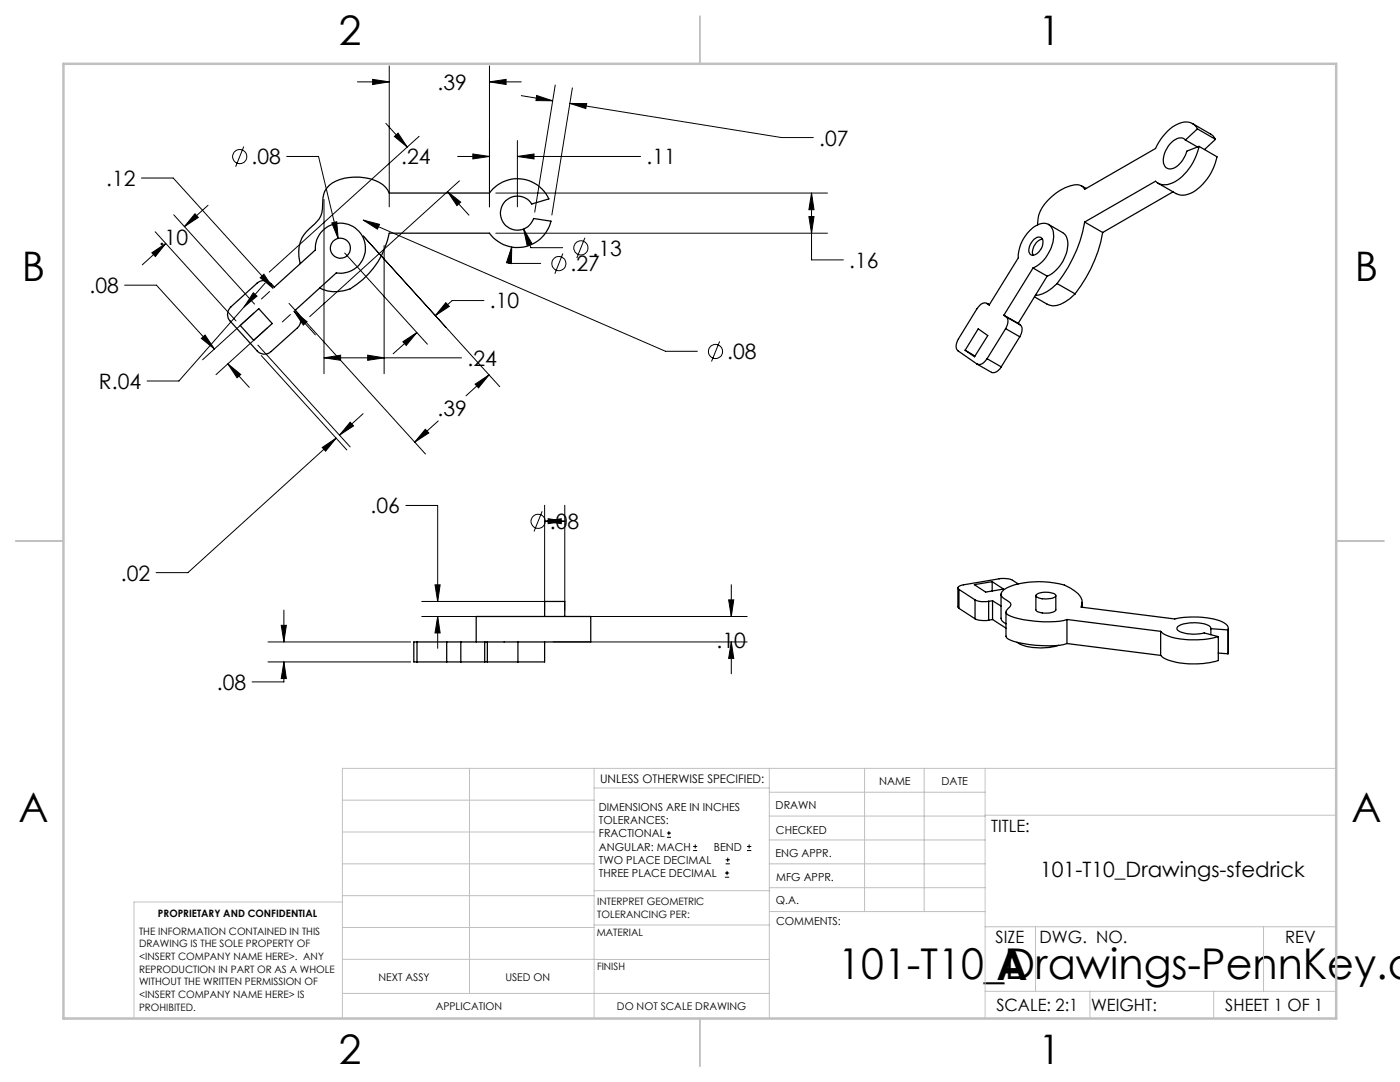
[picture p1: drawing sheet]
<svg xmlns="http://www.w3.org/2000/svg" width="279mm" height="216mm" viewBox="0 0 279 216" stroke-linecap="round" stroke-linejoin="round" font-family="sans-serif">
<g fill="none" stroke="#000" stroke-width=".2">
<path d="M71.3 16.3h6.4M74.4 15.8l3.3 .5-3.3 .6zM77.7 13.2v28.1M97.7 16.3l3.3-.5v1.1zM97.7 13.2v28.1M97.7 16.3h6.3M104 19.1l6.3 1M107.1 19l3.2 1.1h-3.3zM110.8 17l-4.1 25.3M114.2 17.5l-4.1 25.4M28.2 35.5h6.4l19.9 22M48.6 29.2l-1.6 4.1"/>
<path d="M57.2 31.2h6.4l3.9 16.4M64.7 39.8v34.8M77 24.6l4.3 4.8M78.7 27.2l.7-.6 1.9 2.8zM83.6 27.2l-29.9 27.1M89.3 38.2l2.6 2.1-.7 .7zM89.3 38.2l4.3 4.7M91.3 31.2h6.4M91.7 36.1l-29.9 27.1M94.4 30.7l3.3 .5-3.3 .5zM99 38.5h66.1M103.3 31.2l3.3-.5v1z"/>
<path d="M103.3 28v13.3M103.3 31.2h24.5M113.7 20.6l3.4 .1-.2 1zM113.7 20.6l42.3 6.8h6.3M162 38.5l.5 3.3h-1.1zM162 38.5v13.4h6.3M24.9 56.9h6.3l11.6 12.7M30.3 50.4l2.8-1.8-2.1 2.6zM31 46.2l16.1 17.8M33.1 48.6l-4.7 4.2M34.7 42.9l16.1 17.8M38.9 42.7l.7 .7-2.8 1.8z"/>
<path d="M41.5 41l-4.7 4.2M50.6 58.4l.7 .7-2.6 2.1zM51.9 55.4l.8-.7 1.8 2.8zM52.9 56.5l-17.2 19.5h-6.3M53.8 58.2l-1.6 1.5M66.2 44.5l1-.3 .3 3.4zM68.8 50.5l16.5 18.2M72.5 43.9l3.2 .9-.4 .9zM72.5 43.9l60.3 26.2h6.4M76.7 49v25.6M96.6 60h-6.4l-3.3 3M99 46.5h66.1"/>
<path d="M102.1 49.2v3.4l-1-.2zM102.1 49.2l-.5 3.4h6.3M104.5 45.7l1.7 2.9-1 .4zM104.5 45.7l1.4 3.7h6.4M112.3 50.6l-1.6 4M116.7 47.4l-1.6 4.1M161.4 43.2h1.1l-.5 3.3zM40.2 67.5l.7-.6 1.9 2.7zM45.5 72.6l2.5 2.1-.7 .7zM45.5 72.6l4.2 4.7M50.7 62.4l-10.3 9.4M51.5 68.9l18.4 20.3"/>
<path d="M52.1 70.9l17.1 18.9M53.4 65.4l-10.3 9.4M57.7 60.5l27.2 30.1M58 62.8l-1.7 1.4M58.7 62.1l2.6 2.1-.8 .7zM58.7 62.1l4.2 4.7M64.7 71.4l3.3-.5v1zM64.7 71.4h27.4M73.4 70.9l3.3 .5-3.3 .5zM80.4 68.2l2.8-1.8-2.1 2.5zM83.2 66.4l-4.7 4.2M89 60.4l.7 .7-2.8 1.9z"/>
<path d="M89 65.3l-16.5-18.2 27.2 30.1M94.8 76.7l2.8-1.9-2.1 2.6zM97.6 74.8l-4.6 4.2M143.6 68.1l-1.6 4M64.3 89.3l2.8-1.9-2.1 2.6zM67.1 87.4l-29.6 26.9h-6.3M69.9 84.2l.7 .8-2.8 1.8zM72.5 82.6l-4.7 4.2M84.9 85.7l.7 .7-2.8 1.8zM87.5 84l-4.7 4.2M81 100.9h6.3v19.1M86.8 116.7h1l-.5 3.3z"/>
<path d="M108.2 102l-1.6 4M108.7 104l3.3-.5v1zM108.7 100.8v20.9M108.7 104h.1M109.4 103.5l3.3 .5-3.3 .5zM112.7 100.8v20.9M112.7 104h.1M145.4 119.7h1l-.5 3.3zM145.9 116.7v6.3M53.5 128.1h28.5M53.5 132.1h28.5M56.1 124.8h1l-.4 3.3z"/>
<path d="M56.7 132.1l.4 3.3h-1zM56.7 132.1v4h-6.4M56.7 121.7v6.4M84.2 123h25.2M84.2 120h25.2M87.3 123l.5 3.3h-1zM87.3 123v6.4M110.3 128.1h38.8M110.3 123h38.8M145.9 128.1l.5 3.3h-1zM145.9 128.1v6.3M133.1 167.1h.8"/>
<path d="M133.1 166.2h.8M133.5 165.8v.9M138.3 169.7h.8M138.3 168.9h.8M138.7 168.5v.8M144.7 175h.8M144.7 174.2h.8M144.8 172.4h.9M144.8 171.6h.9M145.1 173.8v.8M145.2 171.1v.9M149.1 169.7h.8"/>
<path d="M149.1 168.9h.8M149.5 168.5v.8"/>
<circle cx="47.8" cy="31.3" r="1.42"/>
<circle cx="111.5" cy="52.6" r="1.42"/>
<circle cx="115.9" cy="49.5" r="1.41"/>
<circle cx="142.8" cy="70.1" r="1.41"/>
<circle cx="107.4" cy="104" r="1.42"/>
</g>
<g fill="none" stroke="#c0c0c0" stroke-width=".2">
<path d="M68.3 159.7h50.3M93.7 153.3v44.9M118.6 153.3v49.9M118.6 157.2h34.9M153.5 153.3v49.9M153.5 158.1h43.1M172.5 153.3v28.6M184.4 153.3v28.6M196.6 153.3v49.9M266.7 153.3h-198.4v49.9M68.3 178.7h50.3M68.3 172.4h50.3"/>
<path d="M68.3 166h50.3M68.3 180h-41.6v23.2M118.6 177.7h35M153.5 167.6h43.1M153.5 162.8h43.1M153.5 172.4h43.1M153.5 177.1h43.1M196.6 162.7h70.1M68.3 198.2h85.2M68.3 191.4l85.2 .1M68.3 185.1h50.3M118.6 184.6h35"/>
<path d="M153.6 181.9h43M196.6 197.8h70.1M196.6 184.9h70.1M206.7 184.9v12.9M217.5 197.8v5.4M242.2 197.8v5.4M252.2 184.9v12.9"/>
</g>
<path d="M139.7 3.2v9.5M3.1 107.9h9.6M266.7 107.9h9.5M139.7 203.2v9.6" fill="none" stroke="#c0c0c0" stroke-width=".25"/>
<path d="M12.7 12.7h254v190.5h-254z" fill="none" stroke="#c0c0c0" stroke-width=".5"/>
<path d="M74.4 15.8l3.3 .5-3.3 .6zM97.7 16.3l3.3-.5v1.1zM162 38.5l.5 3.3h-1.1zM161.4 43.2h1.1l-.5 3.3zM64.7 71.4l3.3-.5v1zM73.4 70.9l3.3 .5-3.3 .5zM72.5 43.9l2.8 1.8 .4-.9zM94.4 30.7l3.3 .5-3.3 .5zM103.3 31.2l3.3-.5v1zM102.1 49.2l-1 3.2 1 .2zM104.5 45.7l.7 3.3 1-.4zM113.7 20.6l3.4 .1-.2 1zM107.1 19l3.2 1.1h-3.3zM94.8 76.7l2.8-1.9-2.1 2.6zM84.9 85.7l.7 .7-2.8 1.8zM89 60.4l.7 .7-2.8 1.9zM80.4 68.2l2.8-1.8-2.1 2.5zM58.7 62.1l2.6 2.1-.8 .7zM51.9 55.4l.8-.7 1.8 2.8zM89.3 38.2l2.6 2.1-.7 .7zM78.7 27.2l.7-.6 1.9 2.8zM50.6 58.4l-1.9 2.8 2.6-2.1zM45.5 72.6l2.5 2.1-.7 .7zM40.2 67.5l.7-.6 1.9 2.7zM38.9 42.7l.7 .7-2.8 1.8zM30.3 50.4l2.8-1.8-2.1 2.6zM69.9 84.2l.7 .8-2.8 1.8zM64.3 89.3l2.8-1.9-2.1 2.6zM66.2 44.5l1.3 3.1-.3-3.4zM145.9 128.1l.5 3.3h-1zM145.4 119.7h1l-.5 3.3zM109.4 103.5l3.3 .5-3.3 .5zM108.7 104l3.3-.5v1zM87.3 123l.5 3.3h-1zM86.8 116.7h1l-.5 3.3zM56.7 132.1l.4 3.3h-1zM56.1 124.8h1l-.4 3.3z" fill="#000"/>
<g fill="none" stroke="#000" stroke-width=".25">
<path d="M215.9 37.1l.9 .5M234.1 38.3l-14 8.1M236.6 27.9a1.71 1.71 0 0 0-2.4 .2 4.8 4.8 0 0 0-1.9 4.7 1.47 1.47 0 0 0 2.5 .5 5.8 5.8 0 0 0 2.1-3.1l2.4-1M236.6 27.9l2.4 1.4M238 24.7l3.7 2.1 .9 1M239 25.7a2.74 2.74 0 0 0-4-.9 10 10 0 0 0-4.4 4.8l-14.1 8.2a2.05 2.05 0 0 0-2.9-.7 10.3 10.3 0 0 0-6.3 5.8l-.2 2M239 25.7l-2.4 2.2M239 25.7l3.6 2.1M239.3 29.2a10.7 10.7 0 0 1-5.3 7.3 2.86 2.86 0 0 1-3.4-.3l-14.1 8.1M239.3 29.2l3.6 2.1a10.7 10.7 0 0 1-5.3 7.3l-1 .3-1.3-.1-4.2-2.3M242.6 27.8l-2.2 2M59.9 52.6a6.5 6.5 0 0 1 2.3-7.4 5.1 5.1 0 0 0 2.2-5 4.3 4.3 0 0 1 3.5-4.4 10.3 10.3 0 0 1 8.5 1l1 1.1 .3 .6h20a6.9 6.9 0 0 1 11.8 1.2l-3.4 1a3.4 3.4 0 0 0-5.3-.5 3.4 3.4 0 0 0 .7 5.3 3.4 3.4 0 0 0 5-1.9l3.5 .5a6.9 6.9 0 0 1-5.4 5.2 6.9 6.9 0 0 1-6.9-2.8h-20a16.6 16.6 0 0 1-7.8 11.1 7.2 7.2 0 0 1-6.1-.1"/>
<path d="M206.2 53.5a7.5 7.5 0 0 0 4-7.2 2.02 2.02 0 0 0-3.3-1.4 7.5 7.5 0 0 0-3.7 6.5l-5.8 9.5-.4-.3M206.2 53.5l-5.9 9.4M206.2 53.5l2.8 1.6M206.4 47.7a.96 .96 0 0 1 1-.4 .96 .96 0 0 1 .7 .8 2.66 2.66 0 0 1-2.1 2.8 1.33 1.33 0 0 1-.5-1.9zM208 47.7a2.75 2.75 0 0 0-1.8 3.2M209 55.1l-5.8 9.4M209.2 44.8l2.9 1.6a3.1 3.1 0 0 1 .9 3.6 7.5 7.5 0 0 1-4 5.1M211 56.6a7 7 0 0 1-4.4 2.3M211 56.6l3.6 2M214.6 58.6a7 7 0 0 1-4.5 2.4l-1.1-.3-2.6-1.5M216.5 44.3a27.1 27.1 0 0 1-5.5 12.3M216.5 44.3l3.6 2.1"/>
<path d="M220.1 46.4a27.8 27.8 0 0 1-5.5 12.2M46.1 61.2l5.2-4.7a2.01 2.01 0 0 1 2.9 .2l.6 .6 8.1-7.4a5 5 0 0 1 5.1-5.4 5 5 0 0 1 4.9 5.5 5 5 0 0 1-5.8 4.5l-8.2 7.4a2.29 2.29 0 0 1 .7 3.2l-5.5 5a1.96 1.96 0 0 1-2.8-.1l-5.4-5.9a1.96 1.96 0 0 1 .2-2.9zM47.9 64.9l3.7-3.3 2.7 3-3.7 3.3zM192.6 69.9l2 1.1M195 72.7l2.9 1.6a1.71 1.71 0 0 0 1.9-1.1M195.2 65.6l1.9 1.4-2.6 4.2-1.9-1.3zM197 60.5l.4 .3-.4-.2M197 60.6a1.6 1.6 0 0 0-2 1l-3.7 6a1.92 1.92 0 0 0-.1 2.4l3.8 2.6a1.67 1.67 0 0 0 2-1M197 71.6l2.8 1.6M200.3 62.9l.5 .3M200.3 62.9l2.9 1.6M200.7 65.6l-3.7 6"/>
<path d="M200.7 65.6l2.8 1.6M200.8 63.2a1.91 1.91 0 0 1-.1 2.4M200.8 63.2l2.8 1.6M203.2 64.5l.4 .3M203.5 67.2l-3.7 6M203.6 64.8a1.91 1.91 0 0 1-.1 2.4M191.2 117.3v3.8l.2 .3M191.4 117.6l3.2 2.1M191.4 117.6v3.8M194.5 116.7l3.5-.6 2.3 1.4-3.6 .6zM194.6 119.7a4.2 4.2 0 0 0 2.7 .3M194.6 119.7v3.8"/>
<path d="M197.3 120v3.8M198 116.1v1.8M198.1 119.9l-.8 .1M198.1 119.9l1.7 1M198.1 119.9v3.7M199.8 118.6v4.8a1.32 1.32 0 0 0 1 1.1M203.2 116.5a4 4 0 0 0-1.9-1l-1.6-.1-7.8 1.4-.7 .4 .2 .4M206.7 118.9v2.8a2.42 2.42 0 0 0 2.4 .6 1.65 1.65 0 0 0 1.6-.6v-2.8M206.8 118.7a4 4 0 0 1 3.8 0l.1 .1a1.42 1.42 0 0 1-1.6 .7 2.92 2.92 0 0 1-2.4-.6zM83.2 128.1h-.6v4h.6M83.2 128.1v4M83.2 132.1h5.9"/>
<path d="M83.2 128.1h5.9M89.1 132.1h2.9M89.1 128.1h2.9M89.1 128.1v4M92 128.1v4M92 132.1h4.7M92 128.1h4.7M95 128.1v-5.1h22.9v5.1h-20.6M96.7 132.1h.6M96.7 128.1h.6M96.7 128.1v4M97.3 128.1v4"/>
<path d="M97.3 132.1h6.1M103.4 128.1v4M108.7 128.1v4h-5.3M108.7 123v-3h4v3M191.4 121.4l3.2 2.1M194.6 123.5a4.9 4.9 0 0 0 2.7 .3M198.1 123.6l2.7 1.7M198.1 123.6l-.8 .2M200.8 122.1v4.9a2.05 2.05 0 0 0 1.7 1 24.7 24.7 0 0 0 9.8 .6l.6-.2M203 128.2a10.5 10.5 0 0 0 8 .7l.3-.1M212.9 123.6a21.3 21.3 0 0 1-11.7-.9l-.3-.3a.77 .77 0 0 1 .3-1 .74 .74 0 0 0 .5-.6 .74 .74 0 0 0-.3-.7l-.8-.5a1.03 1.03 0 0 1-.8-.9 1.03 1.03 0 0 1 .6-1 15.6 15.6 0 0 1 10-1.4 7.6 7.6 0 0 1 5.3 2.8l.2 .6-.1 1.4 18.7 2.4a16.8 16.8 0 0 1 9.6 .6l.9 .9 .1 .7M212.9 123.6l18.7 2.4"/>
<path d="M212.9 123.6v4.8M212.9 128.4l18.7 2.4M216 120.2v.9M231.6 126a7.9 7.9 0 0 0 5.2 1.6 17.7 17.7 0 0 0 6.3-.6M231.6 126v4.8M241.7 125.4v-.1a3.8 3.8 0 0 0-3.3-1.1 4.8 4.8 0 0 0-3.4 1l-.1 .1a1.75 1.75 0 0 0 1.7 1.1 8.7 8.7 0 0 0 3.7-.1l2.8 .7M241.7 125.4l3.4 .3M241.7 125.4v1.2M243.1 127v4.8a16.7 16.7 0 0 1-10.7-.4l-.8-.6M243.1 130.3l2 .2M245.1 125.7v4.8M245.1 125.4v5.1"/>
<circle cx="67.9" cy="49.5" r="2.01"/>
</g>
<g font-size="8.5">
<text x="167.3" y="195.4">101-T10_Drawings-PennKey.d</text>
<text x="198.9" y="195.5">A</text>
</g>
<g font-size="8.1">
<text x="67.6" y="8.9">2</text>
<text x="207.3" y="8.9">1</text>
<text x="4.4" y="56.2">B</text>
<text x="270.4" y="56.2">B</text>
<text x="3.7" y="164.1">A</text>
<text x="269.7" y="164.1">A</text>
<text x="67.6" y="212.4">2</text>
<text x="207.3" y="212.4">1</text>
</g>
<g font-size="4.2">
<text x="87.3" y="17.9">.39</text>
<text x="163.5" y="29">.07</text>
<text x="50.2" y="32.8">.08</text>
<text x="80.1" y="32.8">.24</text>
<text x="129" y="32.8">.11</text>
<text x="21.2" y="37.1">.12</text>
<text x="31.7" y="48.8">.10</text>
<text x="118.3" y="51">.13</text>
<text x="169.5" y="53.4">.16</text>
<text x="17.9" y="58.5">.08</text>
<text x="113.9" y="54.1">.27</text>
<text x="97.8" y="61.5">.10</text>
<text x="145.1" y="71.7">.08</text>
<text x="19.8" y="77.6">R.04</text>
<text x="93.3" y="73">.24</text>
<text x="87.3" y="83.1">.39</text>
<text x="74" y="102.5">.06</text>
<text x="109.7" y="105.6">.08</text>
<text x="24.1" y="115.8">.02</text>
<text x="143" y="129.2">.10</text>
<text x="43.3" y="137.7">.08</text>
<text x="207.6" y="174.9">101-T10_Drawings-sfedrick</text>
</g>
<g font-size="3.4">
<text x="197.8" y="166">TITLE:</text>
<text x="198.7" y="188.1">SIZE</text>
<text x="207.5" y="188.1">DWG. NO.</text>
<text x="256.5" y="188.2">REV</text>
<text x="198.8" y="201.7">SCALE: 2:1</text>
<text x="217.7" y="201.8">WEIGHT:</text>
<text x="244.5" y="201.7">SHEET 1 OF 1</text>
</g>
<text font-size="2.4" x="119.8" y="156.2">UNLESS OTHERWISE SPECIFIED:</text>
<g font-size="2.2">
<text x="119.5" y="161.8">DIMENSIONS ARE IN INCHES</text>
<text x="154.8" y="161.4">DRAWN</text>
<text x="175.4" y="156.6">NAME</text>
<text x="187.9" y="156.7">DATE</text>
<text x="119.5" y="164.4">TOLERANCES:</text>
<text x="119.5" y="167.1">FRACTIONAL</text>
<text x="154.9" y="166.3">CHECKED</text>
<text x="119.5" y="169.7">ANGULAR: MACH</text>
<text x="119.5" y="172.4">TWO PLACE DECIMAL</text>
<text x="142.5" y="169.7">BEND</text>
<text x="154.8" y="171">ENG APPR.</text>
<text x="119.5" y="175">THREE PLACE DECIMAL</text>
<text x="154.9" y="175.7">MFG APPR.</text>
<text x="154.9" y="180.4">Q.A.</text>
<text x="154.9" y="184.6">COMMENTS:</text>
</g>
<g font-size="2.1">
<text x="75.5" y="195.7">NEXT ASSY</text>
<text x="100.9" y="195.7">USED ON</text>
<text x="86.9" y="201.5">APPLICATION</text>
<text x="123.1" y="201.6">DO NOT SCALE DRAWING</text>
</g>
<g font-size="2">
<text x="31.5" y="182.9">PROPRIETARY AND CONFIDENTIAL</text>
<text x="119.2" y="180.6">INTERPRET GEOMETRIC</text>
<text x="119.2" y="183.1">TOLERANCING PER:</text>
<text x="27.8" y="186.5">THE INFORMATION CONTAINED IN THIS</text>
<text x="27.8" y="189">DRAWING IS THE SOLE PROPERTY OF</text>
<text x="27.8" y="191.6">&lt;INSERT COMPANY NAME HERE&gt;. ANY</text>
<text x="119.1" y="186.7">MATERIAL</text>
<text x="27.8" y="194.1">REPRODUCTION IN PART OR AS A WHOLE</text>
<text x="27.8" y="196.6">WITHOUT THE WRITTEN PERMISSION OF</text>
<text x="119.1" y="193.5">FINISH</text>
<text x="27.8" y="199.1">&lt;INSERT COMPANY NAME HERE&gt; IS</text>
<text x="27.8" y="201.7">PROHIBITED.</text>
</g>
</svg>
